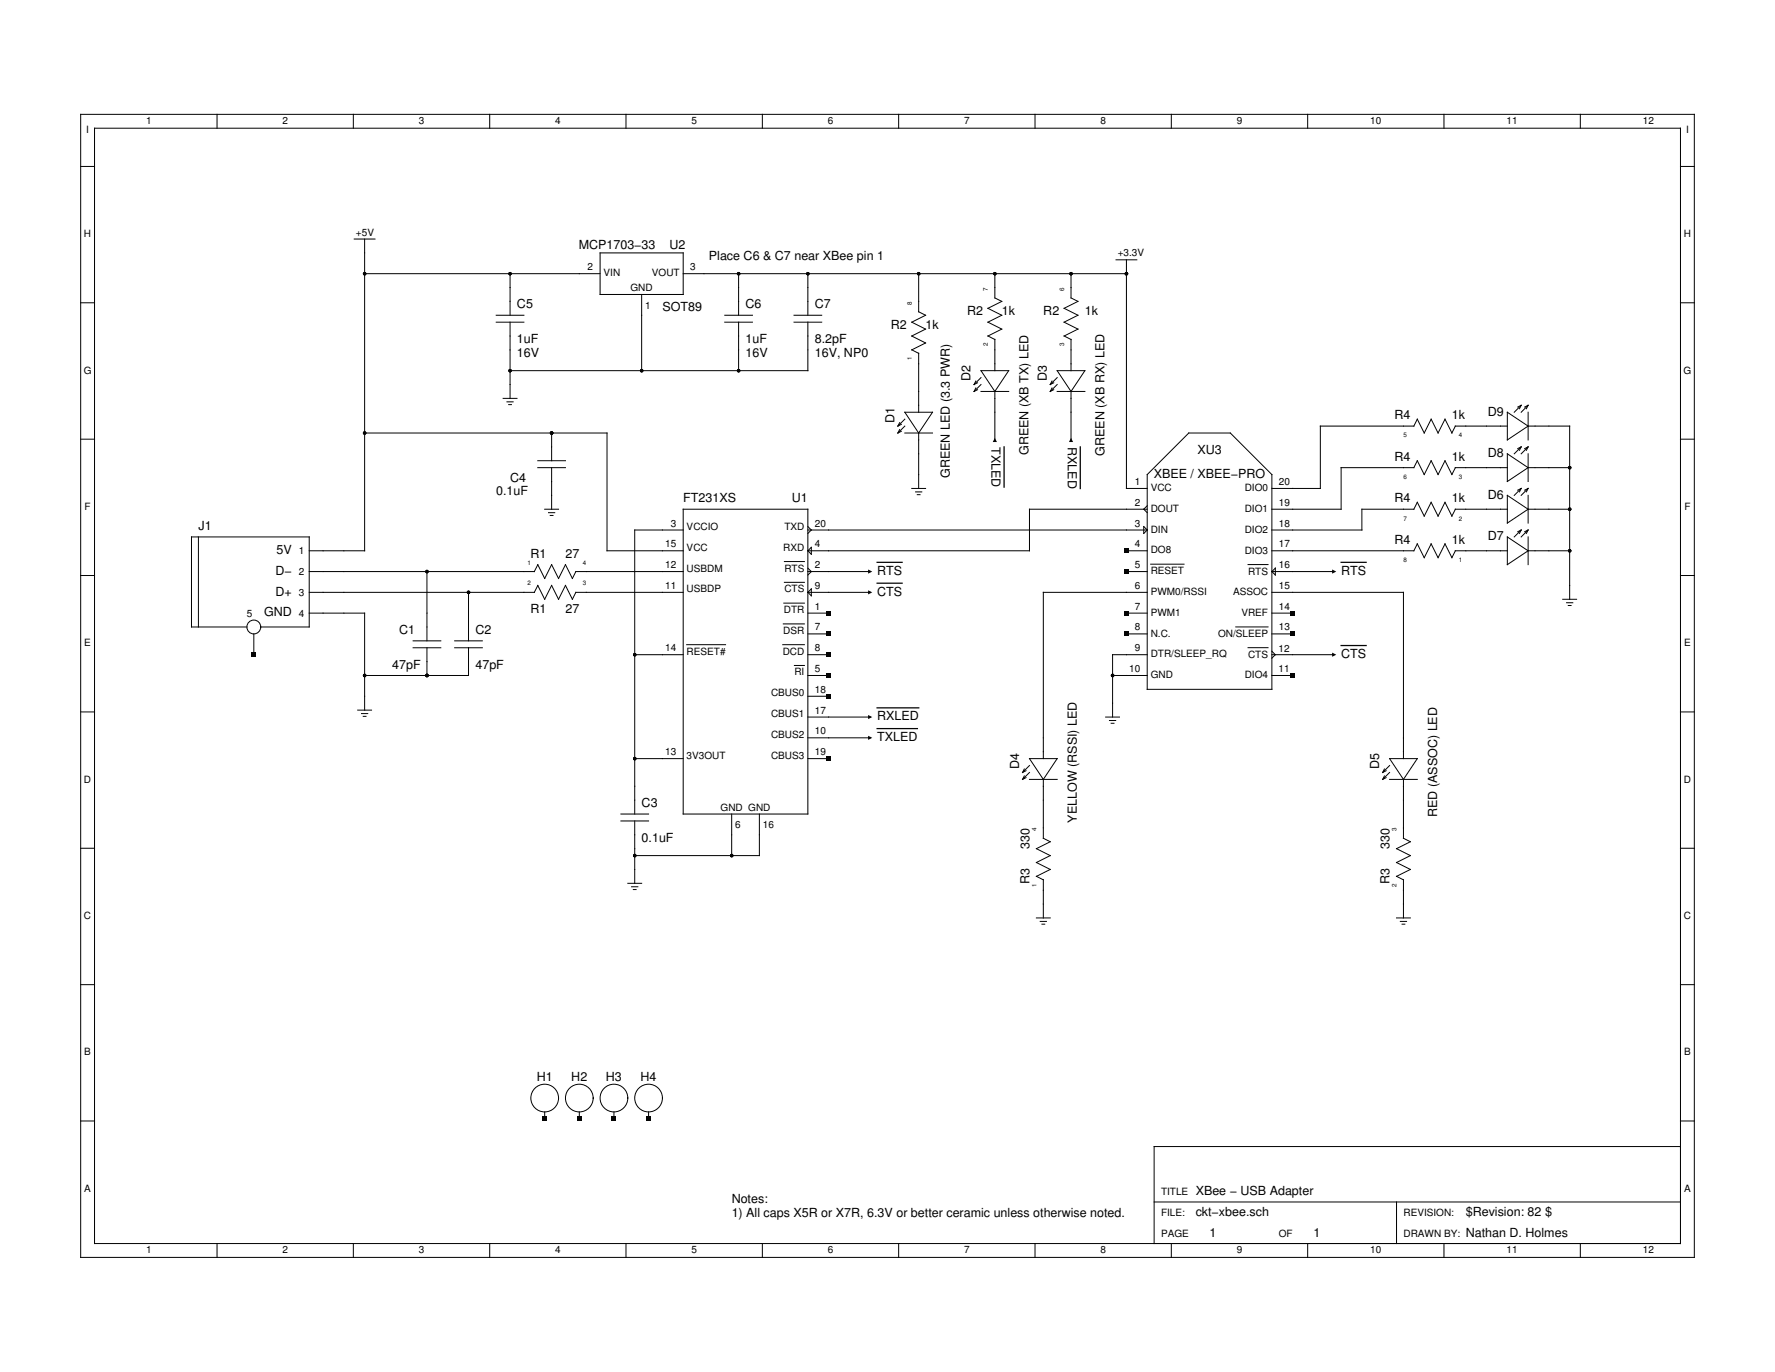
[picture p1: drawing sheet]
<svg xmlns="http://www.w3.org/2000/svg" width="279mm" height="216mm" viewBox="0 0 279 216" stroke-linecap="round" stroke-linejoin="round" font-family="sans-serif">
<g fill="none" stroke="#000" stroke-width=".16">
<path d="M12.7 18h254v179.9h-254zM34.2 18v2.2M55.6 18v2.2M77.1 18v2.2M98.5 18v2.2M120 18v2.2M141.5 18v2.2M162.9 18v2.2M184.4 18v2.2M205.8 18v2.2M227.3 18v2.2M248.8 18v2.2"/>
<path d="M12.7 26.2h2.2M14.9 20.2h249.6v175.5h-249.6zM55.8 37.6h3.2M57.4 37.6v49.1h-8.7M94.5 39.8h13v6.5h-13zM264.5 26.2h2.2M12.7 47.6h2.2M57.4 43.1h37.1M78.1 49.6h4.4M78.1 50.7h4.4M80.3 43.1v6.5M80.3 50.7v12"/>
<path d="M101 46.3v12M107.5 43.1h69.8M114.1 49.6h4.3M114.1 50.7h4.3M116.3 43.1v6.5M116.3 50.7v7.6M125 49.6h4.3M125 50.7h4.3M127.2 43.1v6.5M127.2 50.7v7.6h-46.9M144.6 43.1v6l1.1 .5-2.2 1.1 2.2 1.1-2.2 1.1 2.2 1.1-2.2 1.1 1.1 .5M144.6 55.6v9.3"/>
<path d="M153.6 60l-.3 .5M154.4 59.4l-1.1 1.1M154.4 58.3h4.4l-2.2 3.3zM155.5 52.9l1.1 .5M156.6 43.1v3.8l1.1 .5-2.2 1.1 2.2 1.1-2.2 1.1 2.2 1.1-2.2 1.1M156.6 53.4v4.9M165.6 60l-.3 .5M166.4 58.3h4.4l-2.2 3.3zM166.4 59.4l-1.1 1.1M167.5 52.9l1.1 .5M168.6 43.1v3.8l1.1 .5-2.2 1.1 2.2 1.1-2.2 1.1 2.2 1.1-2.2 1.1M168.6 53.4v4.9"/>
<path d="M175.7 40.9h3.2M177.3 40.9v36h3.3M264.5 47.6h2.2M12.7 69.1h2.2M57.4 68.1h38.1v18.6h12M79.2 62.7h2.2M79.8 63.2h1M80.1 63.7h.4M84.6 72.5h4.4M84.6 73.6h4.4M86.8 68.1v4.4M86.8 73.6v6.5"/>
<path d="M141.6 67.6l-.3 .5M141.6 66.5l-.3 .6M141.9 67.9l-.6 .2M141.9 66.8l-.6 .3M142.4 68.1h4.4M142.4 64.9h4.4l-2.2 3.2zM142.4 66l-1.1 1.1M142.4 67.1l-1.1 1M143.5 76.9h2.2M144.1 77.4h1M144.4 77.8h.4M144.6 68.1v8.8"/>
<path d="M153.6 61.1l-.3 .5M153.9 61.3l-.6 .3M153.9 60.2l-.6 .3M154.4 61.6h4.4M154.4 60.5l-1.1 1.1M156.6 61.6v7.6M165.6 61.1l-.3 .5M165.9 61.3l-.6 .3M165.9 60.2l-.6 .3M166.4 61.6h4.4M166.4 60.5l-1.1 1.1M168.6 61.6v7.6"/>
<path d="M180.6 74.7l6.5-6.6h6.6l6.5 6.6v33.8h-19.6zM180.6 79.6l-.6 .5 .6 .6M228.5 68.1l-1-2.1-1.1 2.1-1.1-2.1-1.1 2.1-1.1-2.1-.6 1.1h-14.7v9.8h-7.6M228.5 74.7l-1-2.2-1.1 2.2-1.1-2.2-1.1 2.2-1.1-2.2-.6 1.1h-11.4v6.5h-10.9M229.1 73.6h8.2M229.1 67.1h8.2M229.1 73.6l-.6 1.1M229.1 67.1l-.6 1M237.3 64.9l3.2 2.2-3.2 2.1zM237.3 71.4l3.2 2.2-3.2 2.2zM237.3 78l3.2 2.1-3.2 2.2zM239.4 76.9l-1 1.1"/>
<path d="M239.4 76.9l-.2 .5M239.4 76.9l-.5 .2M239.4 70.3l-1 1.1M239.4 70.3l-.2 .6M239.4 70.3l-.5 .3M239.4 63.8l-1 1.1M239.4 63.8l-.2 .5M239.4 63.8l-.5 .3M240.5 73.6h6.6M240.5 64.9v4.3M240.5 71.4v4.4M240.5 78v4.3"/>
<path d="M240.5 76.9l-1.1 1.1M240.5 76.9l-.2 .5M240.5 76.9l-.5 .2M240.5 70.3l-1.1 1.1M240.5 70.3l-.2 .6M240.5 70.3l-.5 .3M240.5 67.1h6.6v27.2M240.5 63.8l-1.1 1.1M240.5 63.8l-.2 .5M240.5 63.8l-.5 .3M264.5 69.1h2.2M12.7 90.6h2.2"/>
<path d="M31.2 84.5v14.2M38.9 98.7h-8.8v-14.2h18.6v14.2h-7.7M40 99.8v3.2M48.7 89.9h35.4M48.7 96.5h8.7v15.2M48.7 93.2h35.4M67.2 89.9v10.9M73.7 93.2v7.6M84.1 89.9l.5-1 1.1 2.1 1.1-2.1 1.1 2.1 1.1-2.1 1.1 2.1 .5-1.1h16.9M84.1 93.2l.5-1.1 1.1 2.2 1.1-2.2 1.1 2.2 1.1-2.2 1.1 2.2 .5-1.1h16.9M85.7 80.1h2.2M86.3 80.7h1"/>
<path d="M86.6 81.1h.4M107.5 80.1h19.7v48h-19.7zM107.5 83.4h-7.6v44.7M123.3 98.2h3.3M123.4 94.9h3.2M123.5 91.6h3.1M123.5 88.4h3.1M127.2 89.9h9.8M127.2 96.5h3.2M127.2 93.2h9.8M127.2 83.4h53.4M127.2 99.8h3.2"/>
<path d="M127.2 82.9l.5 .5-.5 .5M127.2 93.2l.5-.5v1.1zM127.2 89.4l.5 .5-.5 .6M127.7 86.1v1.1l-.5-.5zM177.3 89.9h3.3M177.3 96.5h3.3M177.3 86.7h3.3M177.3 99.8h3.3M180 82.9l.6 .5-.6 .5zM180.6 80.1h-18.6v6.6h-34.8M180.6 93.2h-16.4v26.2M181.1 88.8h5.3"/>
<path d="M194.5 98.7h5.1M196.5 88.8h3.1M200.2 89.9h9.8M200.2 96.5h3.3M200.2 86.7h22.3l.6-1.1 1.1 2.2 1.1-2.2 1.1 2.2 1.1-2.2 1 2.2M200.2 93.2h20.7v26.2M200.2 99.8h3.3M200.2 89.9l.5-.5v1.1zM228.5 81.2l-1-2.2-1.1 2.2-1.1-2.2-1.1 2.2-1.1-2.2-.6 1.1h-8.1v3.3h-14.2M229.1 86.7h8.2M229.1 80.1h8.2M229.1 86.7l-.6 1.1"/>
<path d="M229.1 80.1l-.6 1.1M237.3 84.5l3.2 2.2-3.2 2.2zM239.4 83.4l-1 1.1M239.4 83.4l-.2 .5M239.4 83.4l-.5 .3M240.5 86.7h6.6M240.5 80.1h6.6M240.5 84.5v4.4M240.5 83.4l-1.1 1.1M240.5 83.4l-.2 .5M240.5 83.4l-.5 .3M246 94.3h2.2"/>
<path d="M246.6 94.8h1M246.9 95.3h.4M264.5 90.6h2.2M12.7 112h2.2M56.3 111.7h2.2M56.9 112.3h1M57.2 112.7h.4M65 101.9h4.4M65 100.8h4.4M67.2 101.9v4.4M71.6 101.9h4.3M71.6 100.8h4.3"/>
<path d="M73.7 101.9v4.4h-16.3M99.9 103h7.6M99.9 119.4h7.6M108.1 101.5h6.1M123.2 101.5h3.4M125 104.7h1.6M127.2 103h3.2M127.2 106.3h3.2M127.2 109.6h3.2M127.2 112.8h9.8M127.2 116.1h9.8M127.2 119.4h3.2"/>
<path d="M162 119.4h4.4l-2.2 3.2zM174 112.8h2.2M174.6 113.4h1M174.9 113.8h.4M175.1 106.3h5.5M180.6 103h-5.5v9.8M196.5 101.9h3.1M200.2 103h9.8M200.2 106.3h3.3M200.2 102.5l.5 .5-.5 .6M218.7 119.4h4.4l-2.2 3.2zM264.5 112h2.2"/>
<path d="M12.7 133.5h2.2M97.7 128.1h4.4M97.7 129.2h4.4M98.8 139h2.2M99.4 139.5h1M99.7 140h.4M99.9 129.2v9.8M115.2 128.1v6.5M119.5 128.1v6.5h-19.6M161.2 122.1l-.2 .5M161.2 121l-.2 .6M161.5 122.4l-.5 .2"/>
<path d="M161.5 121.3l-.5 .3M162 122.6h4.4M162 120.5l-1 1.1M162 121.6l-1 1M164.2 122.6v9.3l1.1 .6-2.2 1 2.2 1.1-2.2 1.1 2.2 1.1-2.2 1.1 1.1 .6v5.9M217.9 122.1l-.3 .5M217.9 121l-.3 .6M218.2 122.4l-.6 .2M218.2 121.3l-.6 .3M218.7 122.6h4.4M218.7 120.5l-1.1 1.1M218.7 121.6l-1.1 1"/>
<path d="M220.9 122.6v9.3l1.1 .6-2.2 1 2.2 1.1-2.2 1.1 2.2 1.1-2.2 1.1 1.1 .6v5.9M264.5 133.5h2.2M12.7 154.9h2.2M163.1 144.4h2.2M163.7 145h1M164 145.4h.4M219.8 144.4h2.2M220.4 145h1M220.7 145.4h.4M264.5 154.9h2.2M12.7 176.4h2.2M85.7 175v1.1"/>
<path d="M91.2 175v1.1M96.6 175v1.1M102.1 175v1.1M264.5 176.4h2.2M34.2 195.7v2.2M55.6 195.7v2.2M77.1 195.7v2.2M98.5 195.7v2.2M120 195.7v2.2M141.5 195.7v2.2M162.9 195.7v2.2M181.7 189.1h82.8"/>
<path d="M184.4 195.7v2.2M205.8 195.7v2.2M219.8 189.1v6.6M227.3 195.7v2.2M248.8 195.7v2.2M264.5 180.4h-82.8v15.3"/>
<circle cx="40" cy="98.7" r="1.09"/>
<circle cx="85.7" cy="172.8" r="2.18"/>
<circle cx="91.2" cy="172.8" r="2.18"/>
<circle cx="96.6" cy="172.8" r="2.18"/>
<circle cx="102.1" cy="172.8" r="2.18"/>
</g>
<g fill="#000">
<path d="M156.6 68.9l.3 .7h-.6zM168.6 68.9l.3 .7h-.6zM130.1 99.4h.7v.7h-.7zM130.1 96.2h.7v.6h-.7zM136.6 92.9l.7 .3-.7 .3zM136.6 89.6l.7 .3-.7 .4zM177 86.3h.6v.7h-.6zM177 89.6h.6v.7h-.6zM177 96.2h.6v.6h-.6zM177 99.4h.6v.7h-.6zM203.1 99.4h.7v.7h-.7zM203.1 96.2h.7v.6h-.7z"/>
<path d="M209.7 89.6l.6 .3-.6 .4zM39.6 102.7h.7v.7h-.7zM130.1 109.2h.7v.7h-.7zM130.1 119h.7v.7h-.7zM130.1 102.7h.7v.7h-.7zM130.1 106h.7v.6h-.7zM136.6 112.5l.7 .3-.7 .4zM136.6 115.8l.7 .3-.7 .3zM203.1 106h.7v.6h-.7zM209.7 102.7l.6 .3-.6 .4zM85.4 175.7h.7v.7h-.7zM90.9 175.7h.6v.7h-.6z"/>
<path d="M96.3 175.7h.7v.7h-.7zM101.8 175.7h.6v.7h-.6z"/>
<circle cx="57.4" cy="43.1" r=".27"/>
<circle cx="80.3" cy="58.3" r=".27"/>
<circle cx="80.3" cy="43.1" r=".27"/>
<circle cx="101" cy="58.3" r=".27"/>
<circle cx="116.3" cy="58.3" r=".27"/>
<circle cx="116.3" cy="43.1" r=".27"/>
<circle cx="127.2" cy="43.1" r=".27"/>
<circle cx="144.6" cy="43.1" r=".27"/>
<circle cx="156.6" cy="43.1" r=".27"/>
<circle cx="168.6" cy="43.1" r=".27"/>
<circle cx="177.3" cy="43.1" r=".27"/>
<circle cx="57.4" cy="68.1" r=".27"/>
<circle cx="86.8" cy="68.1" r=".27"/>
<circle cx="247.1" cy="73.6" r=".27"/>
<circle cx="67.2" cy="89.9" r=".27"/>
<circle cx="73.7" cy="93.2" r=".27"/>
<circle cx="247.1" cy="86.7" r=".27"/>
<circle cx="247.1" cy="80.1" r=".27"/>
<circle cx="57.4" cy="106.3" r=".27"/>
<circle cx="67.2" cy="106.3" r=".27"/>
<circle cx="99.9" cy="103" r=".27"/>
<circle cx="99.9" cy="119.4" r=".27"/>
<circle cx="175.1" cy="106.3" r=".27"/>
<circle cx="99.9" cy="134.6" r=".27"/>
<circle cx="115.2" cy="134.6" r=".27"/>
</g>
<path d="M158.1 70.3v6.4M170 70.3v6.6M138.1 91.8h3.9M138.1 88.5h3.9M211.1 88.5h3.9M138.1 111.4h6.5M138.1 114.7h6.3M211.1 101.6h3.9" fill="none" stroke="#000" stroke-width=".2"/>
<g font-size="2">
<text x="91.1" y="39.3">MCP1703−33</text>
<text x="105.4" y="39.3">U2</text>
<text x="111.6" y="40.9">Place C6 &amp; C7 near XBee pin 1</text>
<text x="81.4" y="48.5">C5</text>
<text x="81.4" y="54">1uF</text>
<text x="104.3" y="48.9">SOT89</text>
<text x="117.4" y="48.5">C6</text>
<text x="117.4" y="54">1uF</text>
<text x="128.3" y="48.5">C7</text>
<text x="128.3" y="54">8.2pF</text>
<text x="140.2" y="51.8">R2</text>
<text x="145.7" y="51.8">1k</text>
<text x="152.2" y="49.6">R2</text>
<text x="157.7" y="49.6">1k</text>
<text x="164.2" y="49.6">R2</text>
<text x="170.8" y="49.6">1k</text>
<text x="81.4" y="56.1">16V</text>
<text x="117.4" y="56.1">16V</text>
<text x="128.3" y="56.1">16V, NP0</text>
<text x="152.8" y="60" transform="rotate(-90 152.8 60)">D2</text>
<text x="164.8" y="60" transform="rotate(-90 164.8 60)">D3</text>
<text x="219.5" y="66">R4</text>
<text x="228.5" y="66">1k</text>
<text x="234.2" y="65.4">D9</text>
<text x="140.8" y="66.5" transform="rotate(-90 140.8 66.5)">D1</text>
<text x="156.1" y="70.3" transform="rotate(90 156.1 70.3)">TXLED</text>
<text x="161.9" y="71.6" transform="rotate(-90 161.9 71.6)">GREEN (XB TX) LED</text>
<text x="168.1" y="70.3" transform="rotate(90 168.1 70.3)">RXLED</text>
<text x="173.9" y="71.7" transform="rotate(-90 173.9 71.7)">GREEN (XB RX) LED</text>
<text x="188.5" y="71.4">XU3</text>
<text x="234.2" y="72">D8</text>
<text x="78.1" y="78">0.1uF</text>
<text x="80.3" y="75.8">C4</text>
<text x="149.5" y="75.2" transform="rotate(-90 149.5 75.2)">GREEN LED (3.3 PWR)</text>
<text x="181.6" y="75.2">XBEE / XBEE−PRO</text>
<text x="219.5" y="72.5">R4</text>
<text x="228.5" y="72.5">1k</text>
<text x="31.2" y="83.4">J1</text>
<text x="107.5" y="79">FT231XS</text>
<text x="124.6" y="79">U1</text>
<text x="219.5" y="79">R4</text>
<text x="228.5" y="79">1k</text>
<text x="234.2" y="78.5">D6</text>
<text x="43.5" y="87.2">5V</text>
<text x="83.5" y="87.8">R1</text>
<text x="89" y="87.8">27</text>
<text x="219.5" y="85.6">R4</text>
<text x="228.5" y="85.6">1k</text>
<text x="234.2" y="85">D7</text>
<text x="43.4" y="90.5">D−</text>
<text x="43.4" y="93.7">D+</text>
<text x="138.1" y="93.7">CTS</text>
<text x="138.1" y="90.5">RTS</text>
<text x="211.1" y="90.5">RTS</text>
<text x="41.6" y="97">GND</text>
<text x="62.8" y="99.8">C1</text>
<text x="74.8" y="99.8">C2</text>
<text x="83.5" y="96.5">R1</text>
<text x="89" y="96.5">27</text>
<text x="61.8" y="105.2">47pF</text>
<text x="74.8" y="105.2">47pF</text>
<text x="211.1" y="103.6">CTS</text>
<text x="138.1" y="113.4">RXLED</text>
<text x="138.1" y="116.6">TXLED</text>
<text x="160.4" y="121" transform="rotate(-90 160.4 121)">D4</text>
<text x="217.1" y="121" transform="rotate(-90 217.1 121)">D5</text>
<text x="101" y="127">C3</text>
<text x="169.5" y="129.4" transform="rotate(-90 169.5 129.4)">YELLOW (RSSI) LED</text>
<text x="226.2" y="128.6" transform="rotate(-90 226.2 128.6)">RED (ASSOC) LED</text>
<text x="101" y="132.5">0.1uF</text>
<text x="162" y="133.5" transform="rotate(-90 162 133.5)">330</text>
<text x="218.7" y="133.5" transform="rotate(-90 218.7 133.5)">330</text>
<text x="162" y="139.1" transform="rotate(-90 162 139.1)">R3</text>
<text x="218.7" y="139.1" transform="rotate(-90 218.7 139.1)">R3</text>
<text x="84.5" y="170">H1</text>
<text x="89.9" y="170">H2</text>
<text x="95.4" y="170">H3</text>
<text x="100.8" y="170">H4</text>
<text x="115.2" y="189.4">Notes:</text>
<text x="115.2" y="191.6">1) All caps X5R or X7R, 6.3V or better ceramic unless otherwise noted.</text>
<text x="188.2" y="188.1">XBee − USB Adapter</text>
<text x="188.2" y="191.3">ckt−xbee.sch</text>
<text x="230.7" y="191.3">$Revision: 82 $</text>
<text x="190.4" y="194.6">1</text>
<text x="206.7" y="194.6">1</text>
<text x="230.7" y="194.6">Nathan D. Holmes</text>
</g>
<g font-size="1.6">
<text x="13.6" y="21">I</text>
<text x="23" y="19.5">1</text>
<text x="44.5" y="19.5">2</text>
<text x="65.9" y="19.5">3</text>
<text x="87.4" y="19.5">4</text>
<text x="108.8" y="19.5">5</text>
<text x="130.3" y="19.5">6</text>
<text x="151.7" y="19.5">7</text>
<text x="173.2" y="19.5">8</text>
<text x="194.7" y="19.5">9</text>
<text x="215.7" y="19.5">10</text>
<text x="237.1" y="19.5">11</text>
<text x="258.6" y="19.5">12</text>
<text x="265.4" y="21">I</text>
<text x="13.2" y="37.3">H</text>
<text x="56" y="37.1">+5V</text>
<text x="175.9" y="40.3">+3.3V</text>
<text x="265" y="37.3">H</text>
<text x="92.5" y="42.5">2</text>
<text x="95" y="43.5">VIN</text>
<text x="99.3" y="45.8">GND</text>
<text x="102.6" y="43.5">VOUT</text>
<text x="108.6" y="42.5">3</text>
<text x="101.5" y="48.6">1</text>
<text x="13.2" y="58.8">G</text>
<text x="265" y="58.8">G</text>
<text x="178.6" y="76.3">1</text>
<text x="181.1" y="77.3">VCC</text>
<text x="195.9" y="77.3">DIO0</text>
<text x="201.3" y="76.3">20</text>
<text x="13.3" y="80.2">F</text>
<text x="105.6" y="82.9">3</text>
<text x="108.1" y="83.4">VCCIO</text>
<text x="123.5" y="83.4">TXD</text>
<text x="128.3" y="82.9">20</text>
<text x="178.6" y="79.6">2</text>
<text x="178.6" y="82.9">3</text>
<text x="181.1" y="80.6">DOUT</text>
<text x="181.1" y="83.8">DIN</text>
<text x="195.9" y="83.9">DIO2</text>
<text x="195.9" y="80.6">DIO1</text>
<text x="201.3" y="82.9">18</text>
<text x="201.3" y="79.6">19</text>
<text x="265.1" y="80.2">F</text>
<text x="47" y="87.2">1</text>
<text x="104.7" y="89.4">12</text>
<text x="104.7" y="86.1">15</text>
<text x="108.1" y="89.9">USBDM</text>
<text x="108.1" y="86.7">VCC</text>
<text x="123.3" y="86.7">RXD</text>
<text x="123.5" y="89.9">RTS</text>
<text x="128.3" y="89.4">2</text>
<text x="128.3" y="86.1">4</text>
<text x="178.6" y="86.1">4</text>
<text x="178.6" y="89.4">5</text>
<text x="181.1" y="87.1">DO8</text>
<text x="195.9" y="87.1">DIO3</text>
<text x="201.3" y="89.4">16</text>
<text x="201.3" y="86.1">17</text>
<text x="47" y="90.5">2</text>
<text x="47" y="93.8">3</text>
<text x="104.7" y="92.7">11</text>
<text x="108.1" y="93.2">USBDP</text>
<text x="123.5" y="93.2">CTS</text>
<text x="128.3" y="92.7">9</text>
<text x="128.3" y="95.9">1</text>
<text x="178.6" y="92.7">6</text>
<text x="178.6" y="95.9">7</text>
<text x="181.1" y="90.4">RESET</text>
<text x="181.1" y="93.6">PWM0/RSSI</text>
<text x="194.1" y="93.7">ASSOC</text>
<text x="196.5" y="90.4">RTS</text>
<text x="201.3" y="95.9">14</text>
<text x="201.3" y="92.7">15</text>
<text x="13.3" y="101.7">E</text>
<text x="38.9" y="97">5</text>
<text x="47" y="97">4</text>
<text x="123.3" y="99.8">DSR</text>
<text x="123.4" y="96.5">DTR</text>
<text x="128.3" y="99.2">7</text>
<text x="178.6" y="99.2">8</text>
<text x="181.1" y="96.9">PWM1</text>
<text x="181.1" y="100.2">N.C.</text>
<text x="191.7" y="100.2">ON/SLEEP</text>
<text x="195.4" y="96.9">VREF</text>
<text x="201.3" y="99.2">13</text>
<text x="265.1" y="101.7">E</text>
<text x="104.7" y="102.5">14</text>
<text x="108.1" y="103">RESET#</text>
<text x="123.2" y="103">DCD</text>
<text x="125" y="106.3">RI</text>
<text x="128.3" y="102.5">8</text>
<text x="128.3" y="105.8">5</text>
<text x="177.7" y="105.8">10</text>
<text x="178.6" y="102.5">9</text>
<text x="181.1" y="106.7">GND</text>
<text x="181.1" y="103.4">DTR/SLEEP_RQ</text>
<text x="195.9" y="106.8">DIO4</text>
<text x="196.5" y="103.5">CTS</text>
<text x="201.2" y="105.8">11</text>
<text x="201.2" y="102.5">12</text>
<text x="121.4" y="109.6">CBUS0</text>
<text x="121.4" y="112.8">CBUS1</text>
<text x="128.3" y="109">18</text>
<text x="128.3" y="112.3">17</text>
<text x="104.7" y="118.8">13</text>
<text x="108.1" y="119.4">3V3OUT</text>
<text x="121.4" y="116.1">CBUS2</text>
<text x="121.4" y="119.4">CBUS3</text>
<text x="128.3" y="115.6">10</text>
<text x="128.3" y="118.8">19</text>
<text x="13.2" y="123.2">D</text>
<text x="265" y="123.2">D</text>
<text x="113.4" y="127.6">GND GND</text>
<text x="115.7" y="130.3">6</text>
<text x="120.1" y="130.3">16</text>
<text x="13.2" y="144.6">C</text>
<text x="265" y="144.6">C</text>
<text x="13.3" y="166.1">B</text>
<text x="265.1" y="166.1">B</text>
<text x="13.3" y="187.5">A</text>
<text x="182.8" y="191.3">FILE:</text>
<text x="182.8" y="188.1">TITLE</text>
<text x="220.9" y="191.3">REVISION:</text>
<text x="265.1" y="187.5">A</text>
<text x="23" y="197.2">1</text>
<text x="44.5" y="197.2">2</text>
<text x="65.9" y="197.2">3</text>
<text x="87.4" y="197.2">4</text>
<text x="108.8" y="197.2">5</text>
<text x="130.3" y="197.2">6</text>
<text x="151.7" y="197.2">7</text>
<text x="173.2" y="197.2">8</text>
<text x="182.8" y="194.6">PAGE</text>
<text x="194.7" y="197.2">9</text>
<text x="201.3" y="194.6">OF</text>
<text x="215.7" y="197.2">10</text>
<text x="220.9" y="194.6">DRAWN BY:</text>
<text x="237.1" y="197.2">11</text>
<text x="258.6" y="197.2">12</text>
</g>
<g font-size="1">
<text x="143.5" y="48" transform="rotate(-90 143.5 48)">8</text>
<text x="155.5" y="45.8" transform="rotate(-90 155.5 45.8)">7</text>
<text x="167.5" y="45.8" transform="rotate(-90 167.5 45.8)">6</text>
<text x="143.5" y="56.7" transform="rotate(-90 143.5 56.7)">1</text>
<text x="155.5" y="54.5" transform="rotate(-90 155.5 54.5)">2</text>
<text x="167.5" y="54.5" transform="rotate(-90 167.5 54.5)">3</text>
<text x="220.9" y="68.8">5</text>
<text x="229.6" y="68.8">4</text>
<text x="220.9" y="75.4">6</text>
<text x="229.6" y="75.4">3</text>
<text x="220.9" y="81.9">7</text>
<text x="229.6" y="81.9">2</text>
<text x="83" y="88.9">1</text>
<text x="91.7" y="88.9">4</text>
<text x="220.9" y="88.5">8</text>
<text x="229.6" y="88.5">1</text>
<text x="83" y="92.1">2</text>
<text x="91.7" y="92.1">3</text>
<text x="163.1" y="130.8" transform="rotate(-90 163.1 130.8)">4</text>
<text x="219.8" y="130.8" transform="rotate(-90 219.8 130.8)">3</text>
<text x="163.1" y="139.5" transform="rotate(-90 163.1 139.5)">1</text>
<text x="219.8" y="139.5" transform="rotate(-90 219.8 139.5)">2</text>
</g>
</svg>
